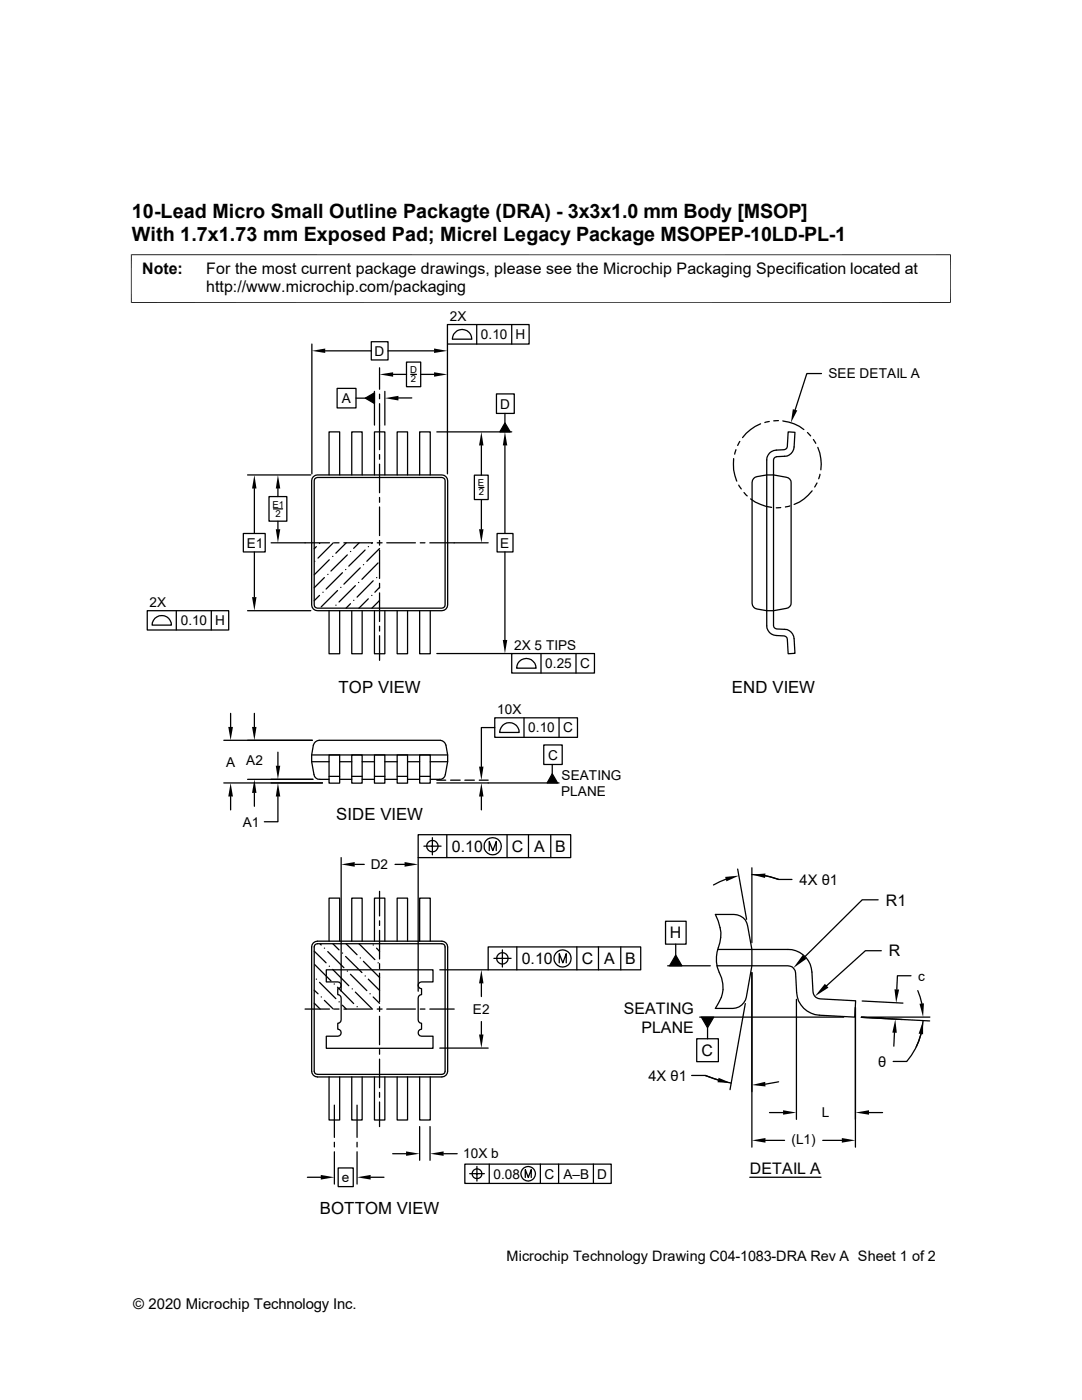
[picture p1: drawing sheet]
<svg xmlns="http://www.w3.org/2000/svg" width="216mm" height="279mm" viewBox="0 0 216 279" stroke-linecap="round" stroke-linejoin="round" font-family="sans-serif">
<g fill="none" stroke="#000" stroke-width=".25">
<path d="M62.2 68.7v25.9M64.9 70h9.2M67.3 77.5h3.7v3.9h-3.7zM71 79.5h1.9M72.9 79.5l1.8-1.1v2.1zM74.1 68.2h3.3v3.6h-3.3zM74.7 78.1v6.7M75.7 73.4v4.3M75.7 78.7v.9M76.8 78.1v6.7M77.4 70h9.2M78.4 74.7h2.7"/>
<path d="M79.5 79.4h2.7M81.1 72.3h2.8v4.9h-2.8zM82 74.7h1.1M83.9 74.7h2.7M89.3 64.8h16.3v3.9h-16.3zM89.3 68.7v25.9M90.8 66.3a1.93 1.93 0 0 1 2.2-.4 1.93 1.93 0 0 1 1.1 1.8h-3.8l.2-1zM95.1 64.8v3.9M99.1 78.6h3.5v3.9h-3.5zM102.1 64.8v3.9M163.9 74.5h-2.9l-2.3 7.3M49.4 94.8h12.6"/>
<path d="M50.8 97.5v9M53.7 99.1h3.5v4.9h-3.5zM55.5 97.5v1.6M62.5 95.1l.8-.3h24.9a1.16 1.16 0 0 1 1.1 1.1v24.8a1.16 1.16 0 0 1-1.1 1.2h-24.9a1.16 1.16 0 0 1-1.1-1.2v-24.8zM62.8 95.6l.5-.3h24.9l.5 .3v25.5l-.5 .3h-24.9l-.5-.3zM65.7 94.8v-8.6h2.1v8.6M70.2 94.8v-8.6h2.1v8.6M74.7 94.8v-8.6h2.1v8.6M75.7 80.6v9.1M75.7 90.7v1M75.7 92.6v5.7M75.7 99.3v.9"/>
<path d="M79.2 94.8v-8.6h2.1v8.6M83.7 94.8v-8.6h2.2v8.6M87.2 86.2h14.9M94.7 94.8h2.7v4.9h-2.7zM95.5 97.3h1.1M96.1 88.9v5.9M96.1 99.7v5.9M100.8 84.4l1 1.8h-2.1zM100.8 82.5v1.9M100.8 88.9v17.6M146.4 91.5a8.3 8.3 0 0 0 .6 4.5M146.9 89.7l-.3 .9"/>
<path d="M147.4 96.8l.5 .8M147.6 88.1l-.4 .8M148.5 98.3l.6 .7M149.8 99.6a9.4 9.4 0 0 0 4.2 1.7M150.4 95.5l.3-.2a10.1 10.1 0 0 1 6.6 .1l.5 .6 .1 .4v23.9a1.09 1.09 0 0 1-1 1.1 10.1 10.1 0 0 1-6.2 0l-.5-.6-.1-.4v-24.1zM151.8 84.6a8.7 8.7 0 0 0-3.6 2.7M153.5 84.1l-.9 .2M155.3 83.9l-.9 .1M156.2 84h.1a7.9 7.9 0 0 1 4.1 1.7M157.3 86.2l1.3 .1-.1 2.9a1.96 1.96 0 0 1-2 1.9h-1.6l-.5 .4-.1 .3v33.1l.1 .3 .5 .3 1.6 .1a1.96 1.96 0 0 1 2 1.9l.1 2.9-1.3 .1-.2-2.9-.1-.3-.5-.4a3 3 0 0 1-3.3-1.1l-.2-.9v-33.1a1.95 1.95 0 0 1 1.9-2l1.6-.1 .5-.3zM161.1 86.3l.7 .7M162.1 98a8.1 8.1 0 0 1-3.6 2.7"/>
<path d="M162.3 87.7l.5 .8M163 96.4l-.4 .8M163.2 89.3a8.5 8.5 0 0 1 .6 4.5M163.6 94.7l-.2 .8M48.6 106.5h4.3v3.7h-4.3zM50.8 110.2v9M54.1 108.3h11.6M54.6 101.6h1.8M55.5 104v1.6M62.8 112h.1M63.1 109.1l-.4 .4M63.8 108.5h.1"/>
<path d="M63.8 118.8l-1.1 1.1M64.4 118.2h.1M64.7 115.3l-2 2M65.4 114.6h.1M65.7 111.7l-3 3M66.4 111h.1M66.5 108.3l-3 3.1M66.7 108.3h.9M67.4 117.9l-3.3 3.2M68 117.2h.1M68.3 114.3l-3.2 3.3M68.6 108.3h5.7"/>
<path d="M69 113.7h.1M69.1 108.3l-2.1 2.1M69.3 110.7l-3.3 3.3M69.9 110.1h.1M70.6 119.8h.1M70.9 116.9l-3.3 3.2M71.5 116.2h.1M71.7 108.3l-1.1 1.1M71.9 113.3l-3.3 3.3M72.5 112.7h.1M72.9 109.8l-3.3 3.2M73.5 109.1h.1"/>
<path d="M73.5 119.5l-1.9 1.9M74.2 118.8h.1M74.3 108.3l-.1 .2M74.5 115.9l-3.3 3.3M75.1 115.3h.1M75.3 108.3h.9M75.4 112.4l-3.2 3.2M75.7 109.5l-2.5 2.5M75.7 117.2l-.9 1M75.7 119.8l-1.5 1.6M75.7 101.2v5.7M75.7 107.9v.9"/>
<path d="M75.7 109.8v5.6M75.7 116.4v.9M75.7 118.3v5.7M77.2 108.3h5.7M83.9 108.3h.9M85.8 108.3h11.6M99.2 106.5h3.2v3.7h-3.2zM100.8 110.2v17.5M155.8 101.3h-.9M157.6 101l-.9 .2M29.4 121.9h16.2v3.8h-16.2zM30.9 123.4a1.93 1.93 0 0 1 2.1-.4 1.93 1.93 0 0 1 1.2 1.8h-3.8v-.5z"/>
<path d="M35.2 121.9v3.8M42.2 121.9v3.8M49.4 121.9h12.6M65.7 121.9v8.6h2.1v-8.6M67 120.8h.1M69.9 120.5l-.9 .9M70.2 121.9v8.6h2.1v-8.6M74.7 121.9v8.6h2.1v-8.6M75.7 125v.9M75.7 126.9v4.9M79.2 121.9v8.6h2.1v-8.6M83.7 121.9v8.6h2.2v-8.6"/>
<path d="M87.2 130.4h14.9M102.1 130.4h16.5v3.9h-16.5zM103.6 132a1.96 1.96 0 0 1 2.2-.4 1.96 1.96 0 0 1 1.2 1.8h-3.9l.2-1zM107.9 130.4v3.9M114.9 130.4v3.9M44.7 147.7h17.6M44.7 156.3h19.6M46 142.4v2.7M46 159v2.6M49.4 155.5h13M50.8 142.4v2.7M50.8 158.2v2.7"/>
<path d="M55.5 159v5h-2.8M55.5 150.1v2.7M62.2 150.7h27.1M62.2 152h3.5M65.7 150.7h2.1v5.6h-2.1zM65.7 155.5h-1.9a1.1 1.1 0 0 1-1.1-.9 9.6 9.6 0 0 1 0-6.3l.6-.5 .4-.1h24.1a1.29 1.29 0 0 1 1.2 1 10.6 10.6 0 0 1-.3 6.3l-.6 .5h-2.2M65.7 154.9h2.1M67.8 155.5h2.4M67.8 152h2.4M70.2 150.7h2.1v5.6h-2.1zM70.2 154.9h2.1M72.3 155.5h2.4"/>
<path d="M72.3 152h2.4M74.7 150.7h2.1v5.6h-2.1zM74.7 154.9h2.1M76.8 155.5h2.4M76.8 152h2.4M79.2 150.7h2.1v5.6h-2.1zM79.2 154.9h2.1M81.3 155.5h2.4M81.3 152h2.4M83.7 150.7h2.2v5.6h-2.2zM83.7 154.9h2.2M85.9 152h3.4"/>
<path d="M87.2 156.3h24.3M87.2 155.7h1.7M89.9 155.7h1.9M92.8 155.7h1.9M95.6 155.7h1.8M96.1 159v2.6M98.7 143.3h16.5v3.9h-16.5zM98.7 145.2h-2.6v7.8M100.3 144.8a1.93 1.93 0 0 1 2.1-.4 1.93 1.93 0 0 1 1.2 1.8h-3.9l.1-.5zM104.6 143.3v3.9M108.5 148.7h3.7v3.9h-3.7zM110.2 154.4l1.1 1.9h-2.1z"/>
<path d="M110.2 152.6v1.8M111.5 143.3v3.9M68.1 171.2v26.6M70.8 172.5h1.9M75.7 177.9v4.9M78.8 172.5h1.9M83.4 166.6h30.5v4.6h-30.5zM83.4 171.2v26.6M84.6 168.9h3.4M86.3 167.2v3.4M89.2 166.6v4.6M97.6 169.8v-1.9l.7 1.9 .7-1.9v1.9"/>
<path d="M101.2 166.6v4.6M105.5 166.6v4.6M109.9 166.6v4.6M144.8 175.5l-2.4 1.1M147.2 173.4l1.8 10.1M150 174.5l1.8 .1 1.8 .4 1.7 .5M150 173.2v14.9M152.7 174.8l2.6 .7M155.3 175.5h2.7M175.2 179.6h-3.2l-11.4 11.4M62.5 188.2l.8-.4h24.9a1.16 1.16 0 0 1 1.1 1.2v24.8a1.16 1.16 0 0 1-1.1 1.1h-24.9a1.16 1.16 0 0 1-1.1-1.1v-24.8zM62.7 197.6l.8 .7"/>
<path d="M62.7 189.8l2.4 2.4M62.8 188.6l.5-.3h24.9l.5 .3v25.5l-.5 .3h-24.9l-.5-.3zM62.8 192.5l3.2 3.2M63.1 195.4h.1M63.8 196l3.2 3.3M63.8 188.3l.3 .3M64.1 199h.1M64.7 199.6l1.8 1.8M64.7 189.2h.1M65.1 193.5h21.3v2.5h-2.3a.68 .68 0 0 0-.7 .6 .68 .68 0 0 0 .7 .7v1.2l-.6 .3-.1 .4v4.3l.4 .6 .3 .1v1.2a.7 .7 0 0 0-.7 .7 .7 .7 0 0 0 .7 .7h2.3v2.4h-21.3v-2.4h2.3a.7 .7 0 0 0 .7-.7 .7 .7 0 0 0-.7-.7v-1.2l.3-.1 .4-.6v-4.3l-.1-.4-.6-.3v-1.2a.68 .68 0 0 0 .7-.7 .68 .68 0 0 0-.7-.6h-2.3zM65.4 189.9l3.2 3.2M65.7 187.8v-8.6h2.1v8.6"/>
<path d="M65.7 192.8h.1M66.4 193.5l3.2 3.2M66.4 188.3l1.2 1.3M66.7 196.4h.1M67.4 197l3.2 3.3M67.6 199.9h.1M68.3 190.2h.1M69 190.9l3.2 3.2M69 188.3l2.2 2.2M69.3 193.8h.1M69.9 194.4l3.3 3.3M70.2 187.8v-8.6h2.1v8.6"/>
<path d="M70.3 197.4h.1M70.9 198l3.3 3.3M71.6 188.3l3.2 3.2M71.9 191.2h.1M72.5 191.9l3.2 3.2M72.9 194.8h.1M73.5 195.4l2.2 2.3M73.8 198.3h.1M74.5 199l1.2 1.2M74.5 188.6h.1M74.7 187.8v-8.6h2.1v8.6M75.1 189.2l.6 .7"/>
<path d="M75.4 192.2h.1M75.7 183.8v.9M75.7 185.7v5.7M75.7 192.3v1M75.7 194.2v5.7M79.2 187.8v-8.6h2.1v8.6M83.7 187.8v-8.6h2.2v8.6M87.8 193.5h9.6M96.1 196.3v2.6M97.4 189h30.4v4.5h-30.4zM98.6 191.3h3.4M100.2 189.6v3.4"/>
<path d="M103.1 189v4.5M111.6 192.2v-1.9l.7 1.9 .7-1.9v1.9M115.1 189v4.5M119.4 189v4.5M123.9 189v4.5M132.8 183.9h4.1v4.5h-4.1zM133.2 192.7h8.5M134.8 190.6l1.3 2.1h-2.5zM134.8 188.4v2.2M142.7 182.5h3.8a2.71 2.71 0 0 1 2.7 2.3l.8 4.7v3.2l-1.1 6.3a2.81 2.81 0 0 1-2.7 2.3h-3.5a6.5 6.5 0 0 0 .8-7.2 7.4 7.4 0 0 1 .1-6 7.3 7.3 0 0 0-.9-5.6zM143.2 189.5h14a4.8 4.8 0 0 1 4.8 4.5l.2 3.9a1.48 1.48 0 0 0 1.5 1.4l7 .4-.1 3.3-7.1-.4a4.8 4.8 0 0 1-4.5-4.5l-.3-3.9a1.58 1.58 0 0 0-1.5-1.5h-14.2M150 194.1v34.8"/>
<path d="M158.9 199.4v24M172 199.8l8.2 .4M175.9 189.7h-3.2l-7.9 7.1 .1-.1M181.8 194.7h-2.7l-.2 2.7M183.1 197.7l.8 2.6M60.9 201.4h4.8M62.7 200.2l1.2 1.2M65.7 214.9v8.6h2.1v-8.6M66.7 201.4h.9M68.3 200.6l.8 .8M68.6 201.4h5.7M70.2 214.9v8.6h2.1v-8.6"/>
<path d="M71.2 200.9h.1M74.7 214.9v8.6h2.1v-8.6M75.3 201.4h.9M75.7 200.9v.9M75.7 202.8v5.7M75.7 209.5v.9M75.7 211.4v5.7M75.7 218v1M75.7 219.9v4.9M77.2 201.4h5.7M79.2 214.9v8.6h2.1v-8.6M83.7 214.9v8.6h2.2v-8.6"/>
<path d="M83.9 201.4h.9M85.8 201.4h4.8M87.8 209.2h9.6M96.1 203.9v2.6M138 214.6h2.7l2.6 .9M139 207.3h4.3v4.6h-4.3zM139.6 203h28.8M140 203h2.4l-1.2 2.1zM140.7 214.6l1.7 .7 3.5 .9M141.2 205.1v2.2M148.7 200.3l-3 17.2M155.4 215.9l-2.7 .5"/>
<path d="M170.7 201.1v27.8M171.9 203h13.6M178.5 206.1l-.1 2.7M180 203.5l-8.1-.5 13.6 .8M183.8 206.4a13.7 13.7 0 0 1-2.9 5.4h-2.7M184.2 203.7a14 14 0 0 1-1.4 5.2M61.3 235h2.7M66.7 220.6v6.4M66.7 228v.9M66.7 229.9v6.4M67.5 233.1h3v3.7h-3zM71.2 220.6v6.4"/>
<path d="M71.2 228v.9M71.2 229.9v6.4M74 235h2.6M78.4 230.3h2.6M83.7 224.8v6.8M85.8 224.8v6.8M88.5 230.3h2.7M92.8 232.3h29.2v3.9h-29.2zM93.7 234.2h2.9M95.2 232.8v2.9M97.6 232.3v3.9M104.8 235v-1.6l.6 1.6 .6-1.6v1.6"/>
<path d="M107.8 232.3v3.9M111.5 232.3v3.9M118.4 232.3v3.9M149.6 235h14.2M152.7 227.6h3.8M153.5 222h2.8M164.2 227.6h3.8M173.4 222h2.7"/>
<circle cx="86.3" cy="168.9" r="1.14"/>
<circle cx="98.3" cy="168.9" r="1.72"/>
<circle cx="100.2" cy="191.3" r="1.14"/>
<circle cx="112.3" cy="191.3" r="1.71"/>
<circle cx="95.2" cy="234.3" r=".97"/>
<circle cx="105.4" cy="234.3" r="1.45"/>
</g>
<path d="M26.1 50.8h163.6M26.2 50.8v9.7M189.7 50.8v9.7M26.1 60.4h163.6" fill="none" stroke="#000" stroke-width=".2"/>
<g fill="#000">
<path d="M62.2 70l2.7-.4v.8zM75.7 74.7l2.7-.4v.9zM76.8 79.5l2.7-.5v.9zM86.6 74.3l2.7 .4-2.7 .5zM86.6 69.6l2.7 .4-2.7 .4zM50.8 94.8l.4 2.7h-.9zM55.5 94.8l.4 2.7h-.9zM72.9 79.5l1.8-1.1v2.1zM96.1 86.2l.4 2.7h-.9zM100.8 86.2l.4 2.7h-.9zM100.8 84.4l1 1.8h-2.1zM158.2 81.7l.9 .2-1.3 2.5z"/>
<path d="M50.3 119.2h.9l-.4 2.7zM55 105.6h.9l-.4 2.7zM95.6 105.6h.9l-.4 2.7zM100.3 127.7h.9l-.4 2.7zM46 156.3l.5 2.7h-.9zM45.6 145.1h.9l-.5 2.6zM50.3 145.1h.9l-.4 2.6zM50.8 155.5l.4 2.7h-.9zM55 152.8h.9l-.4 2.7zM55.5 156.3l.4 2.7h-.9zM96.1 156.3l.4 2.7h-.9zM95.6 153h.9l-.4 2.7z"/>
<path d="M110.2 154.4l1.1 1.9h-2.1zM68.1 172.5l2.7-.5v1zM80.7 172l2.7 .5-2.7 .5zM144.7 175l2.7-.2-2.5 1.1zM150 174.5l2.7-.2v.9zM96.1 193.5l.4 2.8h-.9zM134.8 190.6l1.3 2.1h-2.5zM160.2 190.6l.7 .7-2.6 1.9zM164.6 196.3l.7 .8-2.7 1.7zM178.5 197.4l.9 .1-.6 2.7zM95.6 206.5h.9l-.4 2.7zM140 203h2.4l-1.2 2.1z"/>
<path d="M143.4 215.1l2.5 1.1-2.7-.2zM150 216.5l2.7-.6v.9zM178.6 203.4l.3 2.7h-.8zM184.2 203.7v2.7l-.9-.1zM183.5 200.3l.9-.1-.2 2.8zM64 234.5l2.7 .5-2.7 .4zM71.2 235l2.8-.5v.9zM81 229.8l2.7 .5-2.7 .4zM85.8 230.3l2.7-.5v.9zM150 227.6l2.7-.5v.9zM156.3 221.6l2.6 .4-2.6 .5zM168 227.1l2.7 .5-2.7 .4z"/>
<path d="M170.7 222l2.7-.4v.9z"/>
</g>
<g font-size="3.9">
<text x="26.3" y="43.5">10-Lead Micro Small Outline Packagte (DRA) - 3x3x1.0 mm Body [MSOP]</text>
<text x="26.3" y="48">With 1.7x1.73 mm Exposed Pad; Micrel Legacy Package MSOPEP-10LD-PL-1</text>
</g>
<g font-size="3.3">
<text x="67.6" y="138.4">TOP VIEW</text>
<text x="146" y="138.4">END VIEW</text>
<text x="67.1" y="163.6">SIDE VIEW</text>
<text x="63.8" y="242.2">BOTTOM VIEW</text>
</g>
<g font-size="3.2">
<text x="28.4" y="54.6">Note:</text>
<text x="41.1" y="58.3">http://www.microchip.com/packaging</text>
<text x="41.1" y="54.6">For the most current package drawings, please see the Microchip Packaging Specification located at</text>
<text x="90.2" y="170">0.10</text>
<text x="102.2" y="170">C</text>
<text x="106.6" y="170">A</text>
<text x="110.8" y="170">B</text>
<text x="176.7" y="180.7">R1</text>
<text x="133.7" y="187.3">H</text>
<text x="177.4" y="190.9">R</text>
<text x="104.1" y="192.4">0.10</text>
<text x="116.1" y="192.4">C</text>
<text x="120.6" y="192.4">A</text>
<text x="124.8" y="192.4">B</text>
<text x="124.5" y="202.3">SEATING</text>
<text x="128" y="206.1">PLANE</text>
<text x="140" y="210.7">C</text>
<text x="149.6" y="234.3">DETAIL A</text>
</g>
<text font-size="3" x="26.6" y="261.3">© 2020 Microchip Technology Inc.</text>
<g font-size="2.9">
<text x="159.5" y="176.5">4X θ1</text>
<text x="129.4" y="215.6">4X θ1</text>
<text x="175.2" y="212.9">θ</text>
<text x="101.1" y="251.6">Microchip Technology Drawing C04-1083-DRA Rev A Sheet 1 of 2</text>
</g>
<g font-size="2.7">
<text x="89.7" y="64">2X</text>
<text x="74.7" y="71">D</text>
<text x="96" y="67.7">0.10</text>
<text x="102.9" y="67.7">H</text>
<text x="165.3" y="75.5">SEE DETAIL A</text>
<text x="68.2" y="80.4">A</text>
<text x="99.8" y="81.5">D</text>
<text x="49.2" y="109.3">E1</text>
<text x="99.8" y="109.3">E</text>
<text x="29.8" y="121.1">2X</text>
<text x="36.1" y="124.8">0.10</text>
<text x="42.9" y="124.8">H</text>
<text x="102.6" y="129.7">2X 5 TIPS</text>
<text x="108.8" y="133.4">0.25</text>
<text x="115.8" y="133.4">C</text>
<text x="99.2" y="142.5">10X</text>
<text x="105.4" y="146.1">0.10</text>
<text x="112.4" y="146.2">C</text>
<text x="45.1" y="153">A</text>
<text x="49.1" y="152.6">A2</text>
<text x="109.3" y="151.6">C</text>
<text x="112.1" y="155.6">SEATING</text>
<text x="112" y="158.9">PLANE</text>
<text x="48.4" y="165">A1</text>
<text x="74" y="173.5">D2</text>
<text x="183.2" y="195.7">c</text>
<text x="94.4" y="202.4">E2</text>
<text x="164" y="223">L</text>
<text x="92.4" y="231.2">10X b</text>
<text x="157.9" y="228.3">(L1)</text>
<text x="68.2" y="235.9">e</text>
<text x="98.5" y="235.2">0.08</text>
<text x="108.7" y="235.2">C</text>
<text x="112.4" y="235.2">A–B</text>
<text x="119.2" y="235.2">D</text>
</g>
<g font-size="1.9">
<text x="81.8" y="74.5">D</text>
<text x="82" y="76.3">2</text>
<text x="54.4" y="101.3">E1</text>
<text x="95.4" y="97">E</text>
<text x="95.5" y="98.8">2</text>
<text x="54.9" y="103.1">2</text>
</g>
</svg>
